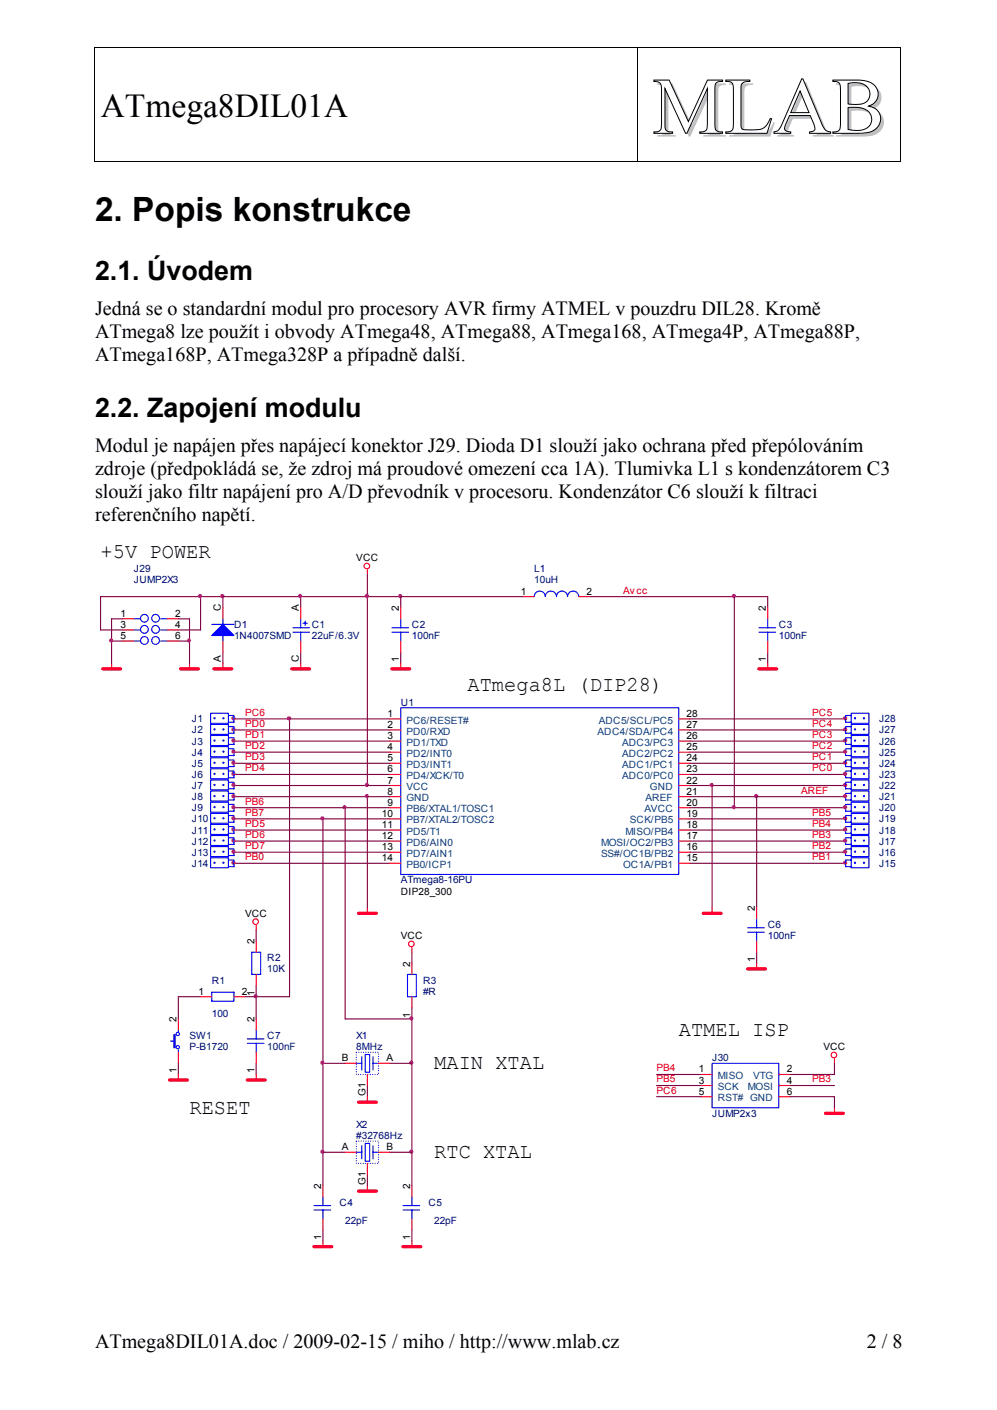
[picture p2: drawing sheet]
<svg xmlns="http://www.w3.org/2000/svg" width="210mm" height="297mm" viewBox="0 0 210 297" stroke-linecap="round" stroke-linejoin="round" font-family="sans-serif">
<g fill="#fff" stroke="#000" stroke-width=".21">
<path d="M137.7 16.9h3.2l4 8.7 4-8.7h3.2v.3a1.17 1.17 0 0 0-1.6 1.2v8.2a1.16 1.16 0 0 0 1.6 1.2v.3h-4.8v-.3a1.29 1.29 0 0 0 1.3-.3 1.29 1.29 0 0 0 .3-1.4v-7.5l-4.3 9.5h-.3l-4.3-9.5v8a1.14 1.14 0 0 0 1.6 1.2v.3h-3.9v-.3a1.29 1.29 0 0 0 1.3-.3 1.29 1.29 0 0 0 .3-1.4v-7.3a1.32 1.32 0 0 0-1.6-1.6z" fill-rule="evenodd"/>
<path d="M152.8 16.9h5.1v.3a1.36 1.36 0 0 0-1.9 1.2v8a.77 .77 0 0 0 .8 .9h2.3a2.71 2.71 0 0 0 2.8-1.8l.3-.5h.2l-.9 3.1h-8.7v-.3a1.32 1.32 0 0 0 1.6-1.7v-7.7a1.15 1.15 0 0 0-1.6-1.2z" fill-rule="evenodd"/>
<path d="M168.8 16.6h.2l4 9.3a2.25 2.25 0 0 0 1.9 1.9v.3h-4.5v-.3a.92 .92 0 0 0 1.1-.4 .92 .92 0 0 0-.1-1.1l-.8-2h-4.4l-.7 1.8a.96 .96 0 0 0 .1 1.5l.9 .2v.3h-3.6v-.3a2.38 2.38 0 0 0 1.9-2zM168.4 19.2l-1.9 4.5h3.8z" fill-rule="evenodd"/>
<path d="M175.3 16.9h5.5a4 4 0 0 1 3.9 2 2.59 2.59 0 0 1-1.8 3.5 2.77 2.77 0 0 1 2.5 2.7 2.77 2.77 0 0 1-2.5 2.8l-1.4 .2h-6.2v-.3a1.31 1.31 0 0 0 1.4-.4 1.31 1.31 0 0 0 .3-1.3v-7.2a1.3 1.3 0 0 0-.3-1.4 1.3 1.3 0 0 0-1.4-.3zM178.5 17.6v4.3a5.6 5.6 0 0 0 3.9-.5 2.31 2.31 0 0 0 .5-2.5 2.31 2.31 0 0 0-2.2-1.4l-1.1-.1zM178.5 22.7v4.6a4.3 4.3 0 0 0 4.6-.8 2.42 2.42 0 0 0-2-3.8z" fill-rule="evenodd"/>
</g>
<path d="M19.9 10h.2v.2h-.2zM189.4 10h.2v.2h-.2zM189.4 33.9h.2v.2h-.2z" fill="#000"/>
<path d="M19.9 10.1h169.7M20 10.2v23.9M134.3 10.2v23.9M189.5 10.2v23.9M19.9 34h114.3M134.4 34h55" fill="none" stroke="#000" stroke-width=".21"/>
<g fill="none" stroke="#00f" stroke-width=".23">
<path d="M28.2 130.4h1.4M28.2 132.7h1.4M28.2 135h1.4M33.8 130.4h1.4M33.8 132.7h1.4M33.8 135h1.4M44.6 131.5h4.7M46.9 130.4v1.1M46.9 133.9v1.1M61.7 133.2h3.5M61.7 132.2h3.5M63.3 130.4v1.8"/>
<path d="M63.3 133.2v1.8M63.8 131.3h.9M64.2 130.8v1M82.5 133.2h3.5M82.5 132.2h3.5M84.4 130.4v1.8M84.4 133.2v1.8M112.5 125.7a1.16 1.16 0 0 1 1.1-1.2 1.16 1.16 0 0 1 1.2 1.2 1.17 1.17 0 0 1 1.2-1.2 1.17 1.17 0 0 1 1.2 1.2 1.16 1.16 0 0 1 1.1-1.2 1.16 1.16 0 0 1 1.2 1.2 1.17 1.17 0 0 1 1.2-1.2 1.17 1.17 0 0 1 1.1 1.2M159.8 133.2h3.5M159.8 132.2h3.5M161.6 130.4v1.8M161.6 133.2v1.8"/>
<path d="M44.3 154.9h3.8v2.2h-3.8zM44.3 159.6h3.8v2.1h-3.8zM44.3 157.3h3.8v2.1h-3.8zM44.3 152.6h3.8v2.1h-3.8zM44.3 150.3h3.8v2.1h-3.8zM48.1 155.4h1.2v1.4h-1.2M48.1 157.8h1.2v1.4h-1.2M48.1 153.1h1.2v1.4h-1.2M48.1 150.7h1.2v1.4h-1.2M84.4 149.1h58.5v35.1h-58.5zM179.2 157.3h3.7v2.1h-3.7zM179.2 159.6h3.7v2.1h-3.7z"/>
<path d="M179.2 152.6h3.7v2.1h-3.7zM179.2 154.9h3.7v2.2h-3.7zM179.2 150.3h3.7v2.1h-3.7zM179.2 157.8h-1.2v1.4h1.2M179.2 153.1h-1.2v1.4h1.2M179.2 155.4h-1.2v1.4h1.2M179.2 150.7h-1.2v1.4h1.2M44.3 171.3h3.8v2.1h-3.8zM44.3 166.6h3.8v2.2h-3.8zM44.3 164.3h3.8v2.1h-3.8zM44.3 178.4h3.8v2.1h-3.8zM44.3 169h3.8v2.1h-3.8z"/>
<path d="M44.3 176h3.8v2.1h-3.8zM44.3 173.7h3.8v2.1h-3.8zM44.3 162h3.8v2.1h-3.8zM48.1 171.8h1.2v1.4h-1.2M48.1 167.1h1.2v1.4h-1.2M48.1 164.8h1.2v1.4h-1.2M48.1 178.8h1.2v1.4h-1.2M48.1 160.1h1.2v1.4h-1.2M48.1 169.5h1.2v1.4h-1.2M48.1 176.5h1.2v1.4h-1.2M48.1 174.1h1.2v1.5h-1.2M48.1 162.4h1.2v1.5h-1.2"/>
<path d="M179.2 178.4h3.7v2.1h-3.7zM179.2 176h3.7v2.1h-3.7zM179.2 169h3.7v2.1h-3.7zM179.2 162h3.7v2.1h-3.7zM179.2 173.7h3.7v2.1h-3.7zM179.2 166.6h3.7v2.2h-3.7zM179.2 164.3h3.7v2.1h-3.7zM179.2 171.3h3.7v2.1h-3.7zM179.2 178.8h-1.2v1.4h1.2M179.2 176.5h-1.2v1.4h1.2M179.2 169.5h-1.2v1.4h1.2M179.2 162.4h-1.2v1.5h1.2"/>
<path d="M179.2 174.1h-1.2v1.5h1.2M179.2 167.1h-1.2v1.4h1.2M179.2 160.1h-1.2v1.4h1.2M179.2 164.8h-1.2v1.4h1.2M179.2 171.8h-1.2v1.4h1.2M44.3 180.7h3.8v2.1h-3.8zM48.1 181.2h1.2v1.4h-1.2M157.4 196.4h3.5M157.4 195.5h3.5M159.3 193.6v1.9M159.3 196.4v1.9M179.2 180.7h3.7v2.1h-3.7z"/>
<path d="M179.2 181.2h-1.2v1.4h1.2M35.9 219.3h.7M37.5 217v.5M44.6 209h4.7v1.9h-4.7zM52.1 219.8h3.5M52.1 218.9h3.5M53 200.6h1.9v4.7h-1.9zM53.9 217v1.9M53.9 219.8v1.9M85.8 205.3h1.9v4.7h-1.9zM37.5 221.2v.5M75 224h1.2"/>
<path d="M76.2 222.6v2.8M76.9 222.1h.9v3.8h-.9zM78.5 222.6v2.8M78.5 224h1.2M149.9 224h14.1v9.4h-14.1zM66.1 254.9h3.5M66.1 254h3.5M68 252.1v1.9M68 254.9v1.9M75 242.7h1.2M76.2 241.3v2.8M76.9 240.9h.9v3.7h-.9z"/>
<path d="M78.5 242.7h1.2M78.5 241.3v2.8M84.8 254.9h3.5M84.8 254h3.5M86.7 252.1v1.9M86.7 254.9v1.9"/>
<circle cx="30.4" cy="132.6" r=".82"/>
<circle cx="30.4" cy="134.9" r=".82"/>
<circle cx="30.4" cy="130.3" r=".82"/>
<circle cx="32.8" cy="132.6" r=".82"/>
<circle cx="32.8" cy="134.9" r=".82"/>
<circle cx="32.8" cy="130.2" r=".82"/>
<circle cx="37.4" cy="217.8" r=".35"/>
<circle cx="37.4" cy="220.6" r=".35"/>
</g>
<g fill="#00f" stroke="#00f" stroke-width=".23">
<path d="M179.9 179.3h.2v.2h-.2z" fill-rule="evenodd"/>
<path d="M181.8 179.3h.2v.2h-.2z" fill-rule="evenodd"/>
<path d="M47 172.3h.1v.2h-.1z" fill-rule="evenodd"/>
<path d="M45.1 172.3h.1v.2h-.1z" fill-rule="evenodd"/>
<path d="M36.6 217.9h.3v2.8h-.3z" fill-rule="evenodd"/>
<path d="M179.9 177h.2v.2h-.2z" fill-rule="evenodd"/>
<path d="M181.8 177h.2v.2h-.2z" fill-rule="evenodd"/>
<path d="M179.9 158.3h.2v.1h-.2z" fill-rule="evenodd"/>
<path d="M181.8 158.3h.2v.1h-.2z" fill-rule="evenodd"/>
<path d="M179.9 170h.2v.1h-.2z" fill-rule="evenodd"/>
<path d="M181.8 170h.2v.1h-.2z" fill-rule="evenodd"/>
<path d="M179.9 162.9h.2v.2h-.2z" fill-rule="evenodd"/>
<path d="M47 167.6h.1v.2h-.1z" fill-rule="evenodd"/>
<path d="M45.1 167.6h.1v.2h-.1z" fill-rule="evenodd"/>
<path d="M47 165.3h.1v.2h-.1z" fill-rule="evenodd"/>
<path d="M45.1 165.3h.1v.2h-.1z" fill-rule="evenodd"/>
<path d="M47 155.9h.1v.2h-.1z" fill-rule="evenodd"/>
<path d="M45.1 155.9h.1v.2h-.1z" fill-rule="evenodd"/>
<path d="M179.9 174.6h.2v.2h-.2z" fill-rule="evenodd"/>
<path d="M47 179.3h.1v.2h-.1z" fill-rule="evenodd"/>
<path d="M45.1 179.3h.1v.2h-.1z" fill-rule="evenodd"/>
<path d="M179.9 167.6h.2v.2h-.2z" fill-rule="evenodd"/>
<path d="M181.8 167.6h.2v.2h-.2z" fill-rule="evenodd"/>
<path d="M179.9 160.6h.2v.2h-.2z" fill-rule="evenodd"/>
<path d="M181.8 160.6h.2v.2h-.2z" fill-rule="evenodd"/>
<path d="M47 160.6h.1v.2h-.1z" fill-rule="evenodd"/>
<path d="M45.1 160.6h.1v.2h-.1z" fill-rule="evenodd"/>
<path d="M47 170h.1v.1h-.1z" fill-rule="evenodd"/>
<path d="M45.1 170h.1v.1h-.1z" fill-rule="evenodd"/>
<path d="M47 177h.1v.2h-.1z" fill-rule="evenodd"/>
<path d="M45.1 177h.1v.2h-.1z" fill-rule="evenodd"/>
<path d="M179.9 153.6h.2v.1h-.2z" fill-rule="evenodd"/>
<path d="M181.8 153.6h.2v.1h-.2z" fill-rule="evenodd"/>
<path d="M47 158.3h.1v.1h-.1z" fill-rule="evenodd"/>
<path d="M45.1 158.3h.1v.1h-.1z" fill-rule="evenodd"/>
<path d="M45.1 174.6h.1v.2h-.1z" fill-rule="evenodd"/>
<path d="M47 181.7h.1v.1h-.1z" fill-rule="evenodd"/>
<path d="M45.1 181.7h.1v.1h-.1z" fill-rule="evenodd"/>
<path d="M46.9 131.5l2.4 2.4h-4.7z" fill-rule="evenodd"/>
<path d="M45.1 162.9h.1v.2h-.1z" fill-rule="evenodd"/>
<path d="M179.9 181.7h.2v.1h-.2z" fill-rule="evenodd"/>
<path d="M181.8 181.7h.2v.1h-.2z" fill-rule="evenodd"/>
<path d="M47 153.6h.1v.1h-.1z" fill-rule="evenodd"/>
<path d="M45.1 153.6h.1v.1h-.1z" fill-rule="evenodd"/>
<path d="M179.9 155.9h.2v.2h-.2z" fill-rule="evenodd"/>
<path d="M181.8 155.9h.2v.2h-.2z" fill-rule="evenodd"/>
<path d="M179.9 151.2h.2v.2h-.2z" fill-rule="evenodd"/>
<path d="M179.9 165.3h.2v.2h-.2z" fill-rule="evenodd"/>
<path d="M181.8 165.3h.2v.2h-.2z" fill-rule="evenodd"/>
<path d="M45.1 151.2h.1v.2h-.1z" fill-rule="evenodd"/>
<path d="M179.9 172.3h.2v.2h-.2z" fill-rule="evenodd"/>
<path d="M181.8 172.3h.2v.2h-.2z" fill-rule="evenodd"/>
<circle cx="181.9" cy="163" r=".12"/>
<circle cx="181.9" cy="174.7" r=".12"/>
<circle cx="47" cy="174.7" r=".12"/>
<circle cx="47" cy="163" r=".12"/>
<circle cx="181.9" cy="151.3" r=".12"/>
<circle cx="47" cy="151.3" r=".12"/>
</g>
<g fill="none" stroke="#f00" stroke-width=".23">
<path d="M23.5 139.7v1.2M25.8 130.4h2.4M25.8 132.7h2.4M25.8 135h2.4M35.2 130.4h2.3M35.2 132.7h2.3M35.2 135h2.3M39.9 139.7v1.2M46.9 128v2.4M46.9 135v2.4M46.9 139.7v1.2M63.3 128v2.4"/>
<path d="M63.3 135v2.4M63.3 139.7v1.2M77.3 120.1v.9M84.4 128v2.4M84.4 135v2.4M84.4 139.7v1.2M110.1 125.7h2.4M121.8 125.7h2.4M161.6 128v2.4M161.6 135v2.4M161.6 139.7v1.2M49.3 156.1h.1"/>
<path d="M49.3 158.5h.1M49.3 153.8h.1M49.3 151.4h.1M82 151.4h2.4M82 153.8h2.4M82 156.1h2.4M82 158.5h2.4M142.9 151.4h2.3M142.9 153.8h2.3M142.9 156.1h2.3M142.9 158.5h2.3M178 158.5h.1"/>
<path d="M178 153.8h.1M178 156.1h.1M178 151.4h.1M49.3 172.5h.1M49.3 167.8h.1M49.3 165.5h.1M49.3 179.5h.1M49.3 160.8h.1M49.3 170.2h.1M49.3 177.2h.1M49.3 174.9h.1M49.3 163.2h.1"/>
<path d="M82 160.8h2.4M82 163.2h2.4M82 165.5h2.4M82 167.8h2.4M82 170.2h2.4M82 172.5h2.4M82 177.2h2.4M82 179.5h2.4M82 174.9h2.4M142.9 160.8h2.3M142.9 163.2h2.3M142.9 165.5h2.3"/>
<path d="M142.9 167.8h2.3M142.9 170.2h2.3M142.9 172.5h2.3M142.9 177.2h2.3M142.9 179.5h2.3M142.9 174.9h2.3M178 179.5h.1M178 177.2h.1M178 170.2h.1M178 163.2h.1M178 174.9h.1M178 167.8h.1"/>
<path d="M178 160.8h.1M178 165.5h.1M178 172.5h.1M49.3 181.9h.1M53.9 195v.9M53.9 198.3v2.3M77.3 191.2v1.2M82 181.9h2.4M86.7 199.7v.9M142.9 181.9h2.3M149.9 191.2v1.2M159.3 191.2v2.4"/>
<path d="M159.3 198.3v2.3M178 181.9h.1M37.5 214.7v2.3M42.2 210h2.4M49.3 210h2.3M53.9 205.3v2.3M53.9 214.7v2.3M86.7 202.9v2.4M86.7 210v2.3M159.3 202.9v1.2M37.5 221.7v2.3M37.5 226.4v1.1"/>
<path d="M53.9 221.7v2.3M53.9 226.4v1.1M72.7 224h2.3M77.3 226.4v2.3M77.3 231v1.2M79.7 224h2.3M147.6 226.4h2.3M147.6 228.7h2.3M147.6 231h2.3M164 226.4h2.3M164 228.7h2.3M164 231h2.3"/>
<path d="M175.7 223.1v.9M175.7 233.4v1.1M68 249.8v2.3M68 256.8v2.3M72.7 242.7h2.3M77.3 245.1v2.3M77.3 249.8v1.1M79.7 242.7h2.3M86.7 249.8v2.3M86.7 256.8v2.3M68 261.5v1.1M86.7 261.5v1.1"/>
<circle cx="77.2" cy="119.2" r=".59"/>
<circle cx="53.8" cy="194.2" r=".58"/>
<circle cx="86.6" cy="198.8" r=".59"/>
<circle cx="175.6" cy="222.3" r=".59"/>
</g>
<g fill="none" stroke="#800040" stroke-width=".23">
<path d="M23.5 135h2.3M25.8 130.4h-2.3v9.3M37.5 135h2.4M37.5 130.4h2.4v9.3M42.2 125.7v7h-4.7M46.9 125.7v2.3M46.9 137.4v2.3M63.3 125.7v2.3M63.3 137.4v2.3M77.3 121v44.5M84.4 125.7v2.3M84.4 137.4v2.3"/>
<path d="M110.1 125.7h-88.9v7h4.6M124.2 125.7h37.4v2.3M154.6 125.7v44.5M161.6 137.4v2.3M49.3 153.8h32.7M49.3 156.1h32.7M49.3 151.4h32.7M49.3 158.5h32.7M61 151.4v58.6h-9.4M145.2 153.8h32.8M145.2 156.1h32.8M145.2 151.4h32.8"/>
<path d="M145.2 158.5h32.8M49.3 170.2h32.7M49.3 177.2h32.7M49.3 163.2h32.7M49.3 160.8h32.7M49.3 165.5h32.7M49.3 172.5h32.7M49.3 167.8h32.7M49.3 179.5h32.7M49.3 174.9h32.7M68 172.5v77.3M72.7 170.2v44.5h14"/>
<path d="M77.3 167.8v23.4M145.2 170.2h32.8M145.2 177.2h32.8M145.2 163.2h32.8M145.2 160.8h32.8M145.2 165.5h32.8M145.2 172.5h32.8M145.2 167.8h32.8M145.2 179.5h32.8M145.2 174.9h32.8M149.9 165.5v25.7M159.3 167.8v23.4"/>
<path d="M49.3 181.9h32.7M53.9 195.9v2.4M145.2 181.9h32.8M42.2 210h-4.7v4.7M53.9 207.6v7.1M86.7 200.6v2.3M86.7 212.3v37.5M159.3 200.6v2.3M37.5 224v2.4M53.9 224v2.4M68 224h4.7M77.3 228.7v2.3"/>
<path d="M82 224h4.7M138.2 228.7h9.4M138.2 231h9.4M138.2 226.4h9.4M166.3 228.7h9.4M166.3 231h9.4v2.4M175.7 224v2.4h-9.4M68 259.1v2.4M68 242.7h4.7M77.3 247.4v2.4M82 242.7h4.7M86.7 259.1v2.4"/>
</g>
<g fill="#f0f" stroke="#f0f" stroke-width=".23">
<circle cx="177.9" cy="153.7" r=".35"/>
<circle cx="86.6" cy="223.9" r=".35"/>
<circle cx="86.6" cy="242.6" r=".35"/>
<circle cx="49.1" cy="177.1" r=".35"/>
<circle cx="49.1" cy="153.7" r=".35"/>
<circle cx="67.9" cy="242.6" r=".35"/>
<circle cx="49.1" cy="163" r=".35"/>
<circle cx="84.3" cy="125.6" r=".35"/>
<circle cx="46.8" cy="125.6" r=".35"/>
<circle cx="177.9" cy="181.8" r=".35"/>
<circle cx="72.6" cy="170" r=".35"/>
<circle cx="177.9" cy="160.7" r=".35"/>
<circle cx="149.8" cy="165.4" r=".35"/>
<circle cx="177.9" cy="165.4" r=".35"/>
<circle cx="53.8" cy="209.9" r=".35"/>
<circle cx="49.1" cy="181.8" r=".35"/>
<circle cx="49.1" cy="156" r=".35"/>
<circle cx="159.2" cy="167.7" r=".35"/>
<circle cx="177.9" cy="177.1" r=".35"/>
<circle cx="49.1" cy="165.4" r=".35"/>
<circle cx="77.2" cy="125.6" r=".35"/>
<circle cx="63.2" cy="125.6" r=".35"/>
<circle cx="60.8" cy="151.3" r=".35"/>
<circle cx="177.9" cy="151.3" r=".36"/>
<circle cx="49.1" cy="179.4" r=".35"/>
<circle cx="177.9" cy="163" r=".36"/>
<circle cx="154.5" cy="125.6" r=".35"/>
<circle cx="49.1" cy="158.3" r=".35"/>
<circle cx="49.1" cy="174.7" r=".35"/>
<circle cx="77.2" cy="165.4" r=".35"/>
<circle cx="177.9" cy="158.3" r=".35"/>
<circle cx="177.9" cy="172.4" r=".35"/>
<circle cx="49.1" cy="172.4" r=".35"/>
<circle cx="177.9" cy="156" r=".35"/>
<circle cx="49.1" cy="167.7" r=".35"/>
<circle cx="77.2" cy="167.7" r=".35"/>
<circle cx="177.9" cy="170" r=".35"/>
<circle cx="49.1" cy="151.3" r=".35"/>
<circle cx="49.1" cy="160.7" r=".35"/>
<circle cx="86.6" cy="214.5" r=".35"/>
<circle cx="49.1" cy="170" r=".35"/>
<circle cx="177.9" cy="174.7" r=".36"/>
<circle cx="177.9" cy="179.4" r=".35"/>
<circle cx="67.9" cy="172.4" r=".35"/>
<circle cx="67.9" cy="223.9" r=".35"/>
<circle cx="154.5" cy="170" r=".35"/>
<circle cx="42.1" cy="125.6" r=".35"/>
<circle cx="177.9" cy="167.7" r=".35"/>
<circle cx="23.4" cy="134.9" r=".35"/>
<circle cx="39.8" cy="134.9" r=".35"/>
</g>
<g fill="none" stroke="#f00" stroke-width=".7">
<path d="M21.6 140.9h3.8M38 140.9h3.8M45 140.9h3.8M61.4 140.9h3.8M82.5 140.9h3.8M159.8 140.9h3.7M75.5 192.4h3.7M148.1 192.4h3.7M157.4 204.1h3.8M35.7 227.5h3.7M52.1 227.5h3.7M75.5 232.2h3.7"/>
<path d="M173.8 234.5h3.7M75.5 250.9h3.7M66.1 262.6h3.7M84.8 262.6h3.8"/>
</g>
<path d="M75 221.7h4.7v4.7h-4.7v-4.7M75 240.4h4.7v4.7h-4.7v-4.7" fill="none" stroke="#00f" stroke-width=".23" stroke-dasharray="0 .5"/>
<text font-size="16.9" fill="#c0c0c0" x="138.1" y="28.8">MLAB</text>
<g font-size="7">
<text x="21.2" y="24.6">ATmega8DIL01A</text>
<text x="20" y="46.6">2. Popis konstrukce</text>
</g>
<g font-size="5.7">
<text x="20" y="59">2.1. Úvodem</text>
<text x="20" y="87.9">2.2. Zapojení modulu</text>
</g>
<g font-size="4.4">
<text x="21.2" y="117.5">+5V POWER</text>
<text x="98.4" y="145.6">ATmega8L (DIP28)</text>
<text x="142.9" y="218.2">ATMEL ISP</text>
<text x="91.4" y="225.2">MAIN XTAL</text>
<text x="39.9" y="234.6">RESET</text>
<text x="91.4" y="243.9">RTC XTAL</text>
</g>
<g font-size="4.2">
<text x="20" y="66.3">Jedná se o standardní modul pro procesory AVR firmy ATMEL v pouzdru DIL28. Kromě</text>
<text x="20" y="71.1">ATmega8 lze použít i obvody ATmega48, ATmega88, ATmega168, ATmega4P, ATmega88P,</text>
<text x="20" y="76">ATmega168P, ATmega328P a případně další.</text>
<text x="20" y="95.1">Modul je napájen přes napájecí konektor J29. Dioda D1 slouží jako ochrana před přepólováním</text>
<text x="20" y="100">zdroje (předpokládá se, že zdroj má proudové omezení cca 1A). Tlumivka L1 s kondenzátorem C3</text>
<text x="20" y="104.9">slouží jako filtr napájení pro A/D převodník v procesoru. Kondenzátor C6 slouží k filtraci</text>
<text x="20" y="109.7">referenčního napětí.</text>
<text x="20" y="283.9">ATmega8DIL01A.doc / 2009-02-15 / miho / http://www.mlab.cz</text>
<text x="182.5" y="283.9">2 / 8</text>
</g>
<g font-size="2.1">
<text x="75" y="118.2">VCC</text>
<text x="109.7" y="125.3">1</text>
<text x="123.5" y="125.3">2</text>
<text x="25.4" y="129.9">1</text>
<text x="36.9" y="129.9">2</text>
<text x="46.5" y="128.7" transform="rotate(-90 46.5 128.7)">C</text>
<text x="62.9" y="128.7" transform="rotate(-90 62.9 128.7)">A</text>
<text x="84" y="128.7" transform="rotate(-90 84 128.7)">2</text>
<text x="161.2" y="128.7" transform="rotate(-90 161.2 128.7)">2</text>
<text x="25.4" y="132.3">3</text>
<text x="25.4" y="134.6">5</text>
<text x="36.9" y="132.3">4</text>
<text x="36.9" y="134.6">6</text>
<text x="46.5" y="139.5" transform="rotate(-90 46.5 139.5)">A</text>
<text x="62.9" y="139.5" transform="rotate(-90 62.9 139.5)">C</text>
<text x="84" y="139.5" transform="rotate(-90 84 139.5)">1</text>
<text x="161.2" y="139.5" transform="rotate(-90 161.2 139.5)">1</text>
<text x="81.6" y="151">1</text>
<text x="81.6" y="153.4">2</text>
<text x="81.6" y="155.7">3</text>
<text x="144.5" y="155.7">26</text>
<text x="144.5" y="153.4">27</text>
<text x="144.5" y="151">28</text>
<text x="81.6" y="158">4</text>
<text x="81.6" y="160.4">5</text>
<text x="144.5" y="160.4">24</text>
<text x="144.5" y="158">25</text>
<text x="81.6" y="162.7">6</text>
<text x="81.6" y="165.1">7</text>
<text x="81.6" y="167.4">8</text>
<text x="144.5" y="167.4">21</text>
<text x="144.5" y="165.1">22</text>
<text x="144.5" y="162.7">23</text>
<text x="80.4" y="172.1">10</text>
<text x="81.6" y="169.7">9</text>
<text x="144.5" y="172.1">19</text>
<text x="144.5" y="169.7">20</text>
<text x="80.4" y="176.8">12</text>
<text x="80.4" y="179.1">13</text>
<text x="80.4" y="174.4">11</text>
<text x="144.5" y="179.1">16</text>
<text x="144.5" y="176.8">17</text>
<text x="144.5" y="174.4">18</text>
<text x="80.4" y="181.4">14</text>
<text x="144.5" y="181.4">15</text>
<text x="84.4" y="188.5">DIP28_300</text>
<text x="158.9" y="191.9" transform="rotate(-90 158.9 191.9)">2</text>
<text x="51.6" y="193.1">VCC</text>
<text x="84.4" y="197.8">VCC</text>
<text x="53.6" y="199" transform="rotate(-90 53.6 199)">2</text>
<text x="86.3" y="203.6" transform="rotate(-90 86.3 203.6)">2</text>
<text x="158.9" y="202.7" transform="rotate(-90 158.9 202.7)">1</text>
<text x="41.8" y="209.5">1</text>
<text x="50.9" y="209.5">2</text>
<text x="53.6" y="209.7" transform="rotate(-90 53.6 209.7)">1</text>
<text x="37.2" y="215.4" transform="rotate(-90 37.2 215.4)">2</text>
<text x="53.6" y="215.4" transform="rotate(-90 53.6 215.4)">2</text>
<text x="86.3" y="214.4" transform="rotate(-90 86.3 214.4)">1</text>
<text x="173.4" y="221.3">VCC</text>
<text x="37.2" y="226.1" transform="rotate(-90 37.2 226.1)">1</text>
<text x="53.6" y="226.1" transform="rotate(-90 53.6 226.1)">1</text>
<text x="72" y="223.6">B</text>
<text x="81.3" y="223.6">A</text>
<text x="147.1" y="225.9">1</text>
<text x="165.6" y="225.9">2</text>
<text x="77" y="230.8" transform="rotate(-90 77 230.8)">G1</text>
<text x="147.1" y="228.3">3</text>
<text x="147.1" y="230.6">5</text>
<text x="165.6" y="228.3">4</text>
<text x="165.6" y="230.6">6</text>
<text x="72" y="242.3">A</text>
<text x="81.3" y="242.3">B</text>
<text x="67.6" y="250.5" transform="rotate(-90 67.6 250.5)">2</text>
<text x="77" y="249.5" transform="rotate(-90 77 249.5)">G1</text>
<text x="86.3" y="250.5" transform="rotate(-90 86.3 250.5)">2</text>
<text x="67.6" y="261.2" transform="rotate(-90 67.6 261.2)">1</text>
<text x="86.3" y="261.2" transform="rotate(-90 86.3 261.2)">1</text>
</g>
<g font-size="2.1" fill="#000080">
<text x="28.2" y="120.6">J29</text>
<text x="28.2" y="122.9">JUMP2X3</text>
<text x="112.5" y="120.6">L1</text>
<text x="112.5" y="122.9">10uH</text>
<text x="49.3" y="132.3">D1</text>
<text x="49.3" y="134.6">1N4007SMD</text>
<text x="65.7" y="132.3">C1</text>
<text x="65.7" y="134.6">22uF/6.3V</text>
<text x="86.7" y="132.3">C2</text>
<text x="86.7" y="134.6">100nF</text>
<text x="164" y="132.3">C3</text>
<text x="164" y="134.6">100nF</text>
<text x="84.4" y="148.7">U1</text>
<text x="40.4" y="154.5">J2</text>
<text x="40.4" y="152.2">J1</text>
<text x="185.1" y="154.5">J27</text>
<text x="185.1" y="152.2">J28</text>
<text x="40.4" y="156.9">J3</text>
<text x="40.4" y="161.5">J5</text>
<text x="40.4" y="159.2">J4</text>
<text x="185.1" y="159.2">J25</text>
<text x="185.1" y="161.5">J24</text>
<text x="185.1" y="156.9">J26</text>
<text x="40.4" y="166.2">J7</text>
<text x="40.4" y="163.9">J6</text>
<text x="185.1" y="163.9">J23</text>
<text x="185.1" y="166.2">J22</text>
<text x="40.4" y="173.2">J10</text>
<text x="40.4" y="168.6">J8</text>
<text x="40.4" y="170.9">J9</text>
<text x="185.1" y="170.9">J20</text>
<text x="185.1" y="168.6">J21</text>
<text x="185.1" y="173.2">J19</text>
<text x="40.4" y="177.9">J12</text>
<text x="40.4" y="175.6">J11</text>
<text x="185.1" y="177.9">J17</text>
<text x="185.1" y="175.6">J18</text>
<text x="40.4" y="180.3">J13</text>
<text x="40.4" y="182.6">J14</text>
<text x="185.1" y="180.3">J16</text>
<text x="185.1" y="182.6">J15</text>
<text x="84.4" y="186.1">ATmega8-16PU</text>
<text x="161.6" y="195.5">C6</text>
<text x="161.6" y="197.8">100nF</text>
<text x="56.3" y="202.5">R2</text>
<text x="44.6" y="207.2">R1</text>
<text x="56.3" y="204.9">10K</text>
<text x="89.1" y="207.2">R3</text>
<text x="89.1" y="209.5">#R</text>
<text x="44.6" y="214.2">100</text>
<text x="39.9" y="218.9">SW1</text>
<text x="39.9" y="221.3">P-B1720</text>
<text x="56.3" y="218.9">C7</text>
<text x="56.3" y="221.3">100nF</text>
<text x="75" y="218.9">X1</text>
<text x="75" y="221.3">8MHz</text>
<text x="149.9" y="223.6">J30</text>
<text x="75" y="237.6">X2</text>
<text x="75" y="240">#32768Hz</text>
<text x="149.9" y="235.3">JUMP2x3</text>
<text x="71.5" y="254">C4</text>
<text x="72.7" y="257.8">22pF</text>
<text x="90.2" y="254">C5</text>
<text x="91.4" y="257.8">22pF</text>
</g>
<g font-size="2.1" fill="#f00">
<text x="131.2" y="125">Avcc</text>
<text x="51.6" y="153.1">PD0</text>
<text x="51.6" y="155.5">PD1</text>
<text x="51.6" y="150.8">PC6</text>
<text x="171" y="153.1">PC4</text>
<text x="171" y="150.8">PC5</text>
<text x="171" y="155.5">PC3</text>
<text x="51.6" y="157.8">PD2</text>
<text x="51.6" y="160.1">PD3</text>
<text x="171" y="160.1">PC1</text>
<text x="171" y="157.8">PC2</text>
<text x="51.6" y="162.5">PD4</text>
<text x="168.7" y="167.2">AREF</text>
<text x="171" y="162.5">PC0</text>
<text x="51.6" y="169.5">PB6</text>
<text x="51.6" y="171.9">PB7</text>
<text x="171" y="171.9">PB5</text>
<text x="51.6" y="178.9">PD7</text>
<text x="51.6" y="174.2">PD5</text>
<text x="51.6" y="176.5">PD6</text>
<text x="171" y="174.2">PB4</text>
<text x="171" y="178.9">PB2</text>
<text x="171" y="176.5">PB3</text>
<text x="51.6" y="181.2">PB0</text>
<text x="171" y="181.2">PB1</text>
<text x="138.2" y="225.7">PB4</text>
<text x="138.2" y="228">PB5</text>
<text x="138.2" y="230.4">PC6</text>
<text x="171" y="228">PB3</text>
</g>
<g font-size="2.1" fill="#004080">
<text x="85.6" y="152.4">PC6/RESET#</text>
<text x="85.6" y="154.7">PD0/RXD</text>
<text x="125.8" y="154.7">ADC4/SDA/PC4</text>
<text x="126.1" y="152.4">ADC5/SCL/PC5</text>
<text x="85.6" y="157.1">PD1/TXD</text>
<text x="85.6" y="159.4">PD2/INT0</text>
<text x="85.6" y="161.8">PD3/INT1</text>
<text x="131" y="161.8">ADC1/PC1</text>
<text x="131" y="159.4">ADC2/PC2</text>
<text x="131" y="157.1">ADC3/PC3</text>
<text x="85.6" y="164.1">PD4/XCK/T0</text>
<text x="85.6" y="166.5">VCC</text>
<text x="131" y="164.1">ADC0/PC0</text>
<text x="136.8" y="166.5">GND</text>
<text x="85.6" y="168.8">GND</text>
<text x="85.6" y="171.2">PB6/XTAL1/TOSC1</text>
<text x="85.6" y="173.5">PB7/XTAL2/TOSC2</text>
<text x="132.6" y="173.5">SCK/PB5</text>
<text x="135.7" y="171.2">AVCC</text>
<text x="135.9" y="168.8">AREF</text>
<text x="85.6" y="175.8">PD5/T1</text>
<text x="85.6" y="178.2">PD6/AIN0</text>
<text x="126.5" y="178.2">MOSI/OC2/PB3</text>
<text x="131.7" y="175.8">MISO/PB4</text>
<text x="85.6" y="180.5">PD7/AIN1</text>
<text x="85.6" y="182.9">PB0/ICP1</text>
<text x="126.5" y="180.5">SS#/OC1B/PB2</text>
<text x="131.2" y="182.9">OC1A/PB1</text>
<text x="151.1" y="227.3">MISO</text>
<text x="158.6" y="227.3">VTG</text>
<text x="151.1" y="229.7">SCK</text>
<text x="151.1" y="232">RST# GND</text>
<text x="157.4" y="229.7">MOSI</text>
</g>
</svg>
